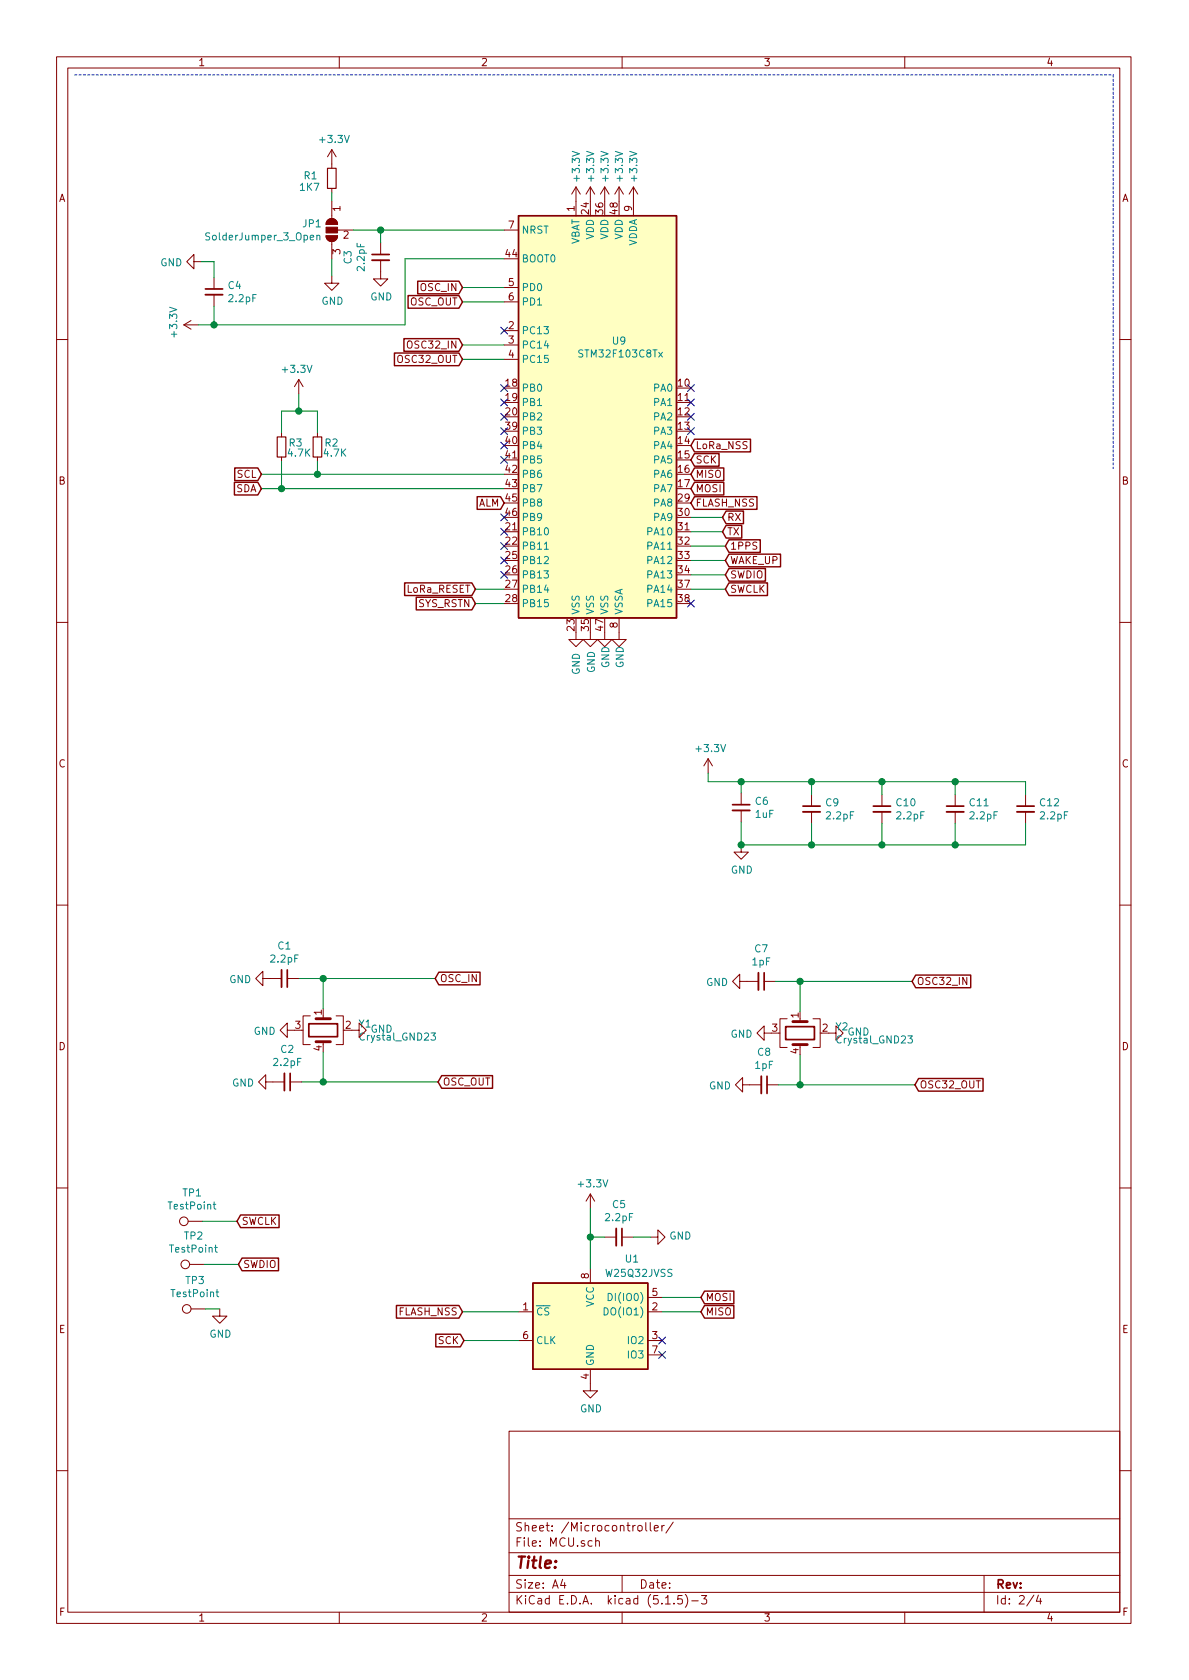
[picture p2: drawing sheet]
<svg xmlns="http://www.w3.org/2000/svg" width="210mm" height="297mm" viewBox="0 0 210 297" stroke-linecap="round" stroke-linejoin="round" font-family="sans-serif">
<g fill="none" stroke="#840000" stroke-width=".18">
<path d="M10 10h190v277h-190zM12 12h186v273.1h-186zM60 10v2M110 10v2M160 10v2M58 38.9a1.03 1.03 0 0 1 1.1-.2 1.03 1.03 0 0 1 .6 1h-2v-.4zM58.7 26.5v3.3M58.7 33.3v.8M58.7 35.6v3M58.7 26.5l-.8 1.2M58.7 26.5l.7 1.2M101.9 33.1l-.8 1.2"/>
<path d="M101.9 33.1v5M101.9 33.1l.7 1.2M104.4 33.1v2.5M104.4 33.1l-.8 1.2M104.4 33.1l.8 1.2M106.9 33.1l-.7 1.2M106.9 33.1v2.5M106.9 33.1l.8 1.2M109.5 33.1l-.8 1.2M109.5 33.1v2.5M109.5 33.1l.7 1.2M112 33.1l-.7 1.2"/>
<path d="M112 33.1v5M112 33.1l.8 1.2M32.5 57.4l1.3 .8M32.5 57.4h2.6M33.8 56.7l-1.3 .7M34.3 46.3v-1.3l-1.3 1.3 1.3 1.2v-1.2h1.3M37.8 49.1v2M37.8 52.1v2M57.7 41.7h2a1.02 1.02 0 0 1-1 1 1.02 1.02 0 0 1-1-1zM58.7 48.8v1.3h1.2l-1.2 1.2-1.3-1.2h1.3M58.7 42.7v3.1M59.7 40.7h2.8"/>
<path d="M67.3 46v3.3h1.3l-1.3 1.3-1.3-1.3h1.3M67.3 43v2M89.2 40.7h2.5M89.2 58.5h2.5M89.2 50.8h2.5M89.2 53.4h2.5M10 60h2M49.8 76.5v.8M52.8 67.1l.8 1.3M52.8 67.1v2.5M52.8 67.1l-.7 1.3M56.1 76.5v.8"/>
<path d="M89.2 61h2.5M89.2 63.5h2.5M198 60h2M49.8 80.8v.8M56.1 80.8v.8M10 110h2M101.9 111.8v1.3h1.2l-1.2 1.2-1.3-1.2h1.3M104.4 111.8v1.3h1.3l-1.3 1.2-1.3-1.2h1.3M106.9 111.8v1.3h1.3l-1.3 1.2-1.2-1.2h1.2M109.5 109.3v3.8h1.2l-1.2 1.2-1.3-1.2h1.3M198 110h2M125.2 134.1l-.7 1.3"/>
<path d="M125.2 134.1v2.6M125.2 134.1l.8 1.3M131.1 149.4v1.3h1.2l-1.2 1.2-1.3-1.2h1.3M131.1 140.2v2.1M131.1 143.3v2M143.5 140.5v2M143.5 143.5v2.1M156 140.5v2M156 143.5v2.1M168.9 140.5v2M168.9 143.5v2.1M181.4 140.5v2"/>
<path d="M181.4 143.5v2.1M10 160h2M46.5 173v-1.3l-1.3 1.3 1.3 1.3v-1.3h3.3M50.8 173h2M54.9 179.6h-1.3v5.1h1.3M57.1 179.6v.5M59.4 179.6h1.3v5.1h-1.3M130.8 173.5v-1.3l-1.3 1.3 1.3 1.3v-1.3h3.3M135.1 173.5h2.1M198 160h2M47 191.3v-1.3l-1.3 1.3 1.3 1.3v-1.3h3.3M50.8 182.2v-1.3l-1.3 1.3 1.3 1.2v-1.2h1.3"/>
<path d="M51.3 191.3h2M57.1 184.2v.5M62.2 182.2h1.3v-1.3l1.3 1.3-1.3 1.2v-1.2M131.3 191.8v-1.3l-1.3 1.3 1.3 1.3v-1.3h3.3M135.1 182.7v-1.3l-1.2 1.3 1.2 1.2v-1.2h1.3M135.6 191.8h2.1M139.2 180.1h-1.3v5.1h1.3M141.5 180.1v.5M141.5 184.7v.5M143.8 180.1h1.2v5.1h-1.2M146.6 182.7h1.2v-1.3l1.3 1.3-1.3 1.2v-1.2M10 210h2"/>
<path d="M33.3 215.9h2.5M104.4 211.1v2.6M104.4 211.1l-.8 1.3M104.4 211.1l.8 1.3M106.9 218.7h2.1M110 218.7h2M115.1 218.7h1.2v-1.2l1.3 1.2-1.3 1.3v-1.3M198 210h2M33.5 223.6h2.6M33.8 231.4h2.5M38.9 231.4v1.3h1.2l-1.2 1.3-1.3-1.3h1.3M91.7 231.9h2.5"/>
<path d="M91.7 237h2.5M104.4 224.3v2.6M114.6 231.9h2.5M114.6 237h2.5M114.6 229.4h2.5M114.6 239.6h2.5M90 253h108v32.1h-108zM104.4 242.1v3.8h1.3l-1.3 1.3-1.3-1.3h1.3M10 260h2M90 278.5h108M90 274.5h108M90 268.5h108"/>
<path d="M99.5 279.2l-.4 1.1h1M99.8 279.8v1M105.3 272.5h.1a.37 .37 0 0 1 .6 .1v.8M105.3 271.9v1.5M110 278.5v3M112.8 269.8l.3-.1 .4 .1v.8l-.2 .1-.5-.1zM114.2 269.2v1.3l.2 .2M115 269.2v1.3l.2 .2M115.7 270.2l.7-.1-.1-.3-.4-.1-.2 .2 .1 .7h.5M117 269.7v1M117.5 269.7l-.5 .3M119 269.1l-1.2 2"/>
<path d="M174 278.5v6.6M198 260h2M60 285.1v1.9M90 281.5h108M110 285.1v1.9M117.7 283.6h.8M119.2 283.5v.1M120.6 282.1h-.7l-.1 .7 .2-.1h.5l.2 .3-.1 .5-.2 .1-.6-.1M121.2 281.9a1.71 1.71 0 0 1 0 2.3M122.3 283h1.2M124.1 282.1h.9l-.5 .6 .4 .1v.7l-.2 .1-.6-.1M160 285.1v1.9"/>
<path d="M182.8 282l-1.2 2M183.6 282l-.3 1.1h.9M184 282.6v1"/>
<circle cx="32.5" cy="215.9" r=".76"/>
<circle cx="32.8" cy="223.6" r=".76"/>
<circle cx="33" cy="231.4" r=".76"/>
</g>
<g fill="#840000" stroke="#840000" stroke-width=".18">
<path d="M58 38.9a1.03 1.03 0 0 1 1.1-.2 1.03 1.03 0 0 1 .6 1h-2v-.4z"/>
<path d="M57.7 41.7h2a1.02 1.02 0 0 1-1 1 1.02 1.02 0 0 1-1-1z"/>
<path d="M57.7 40.2h2v1h-2z"/>
</g>
<g fill="none" stroke="#008484" stroke-width=".18">
<path d="M56 41.7l.2-.1h.3l.1 .8M56 41.6v.8M96.3 97.1h.7M76.2 182.6h.8l-.4 .5 .3 .1 .1 .5-.2 .2-.6-.1M160.6 183.1h.7l-.4 .5 .4 .2v.4l-.2 .2-.5-.1M37.7 212.9h.5M37.9 212.5v1.1l.3 .2M37.9 220.6h.5M38.1 220.1v1.1l.3 .2M38.2 228.4h.5M38.4 228v1.1l.3 .2M106.8 231.2a.64 .64 0 0 1 .7 .7 .64 .64 0 0 1-.7 .6z"/>
<path d="M107.5 228.7a.64 .64 0 0 1 .8 .6 .64 .64 0 0 1-.8 .7z"/>
</g>
<path d="M36.3 52.1h3.1M65.8 46h3M129.5 143.3h3.1M142 143.5h3M154.4 143.5h3.1M167.4 143.5h3M179.8 143.5h3.1M49.8 171.5v3M134.1 172v3M50.3 189.8v3M134.6 190.3v3M109 217.2v3.1" fill="none" stroke="#840000" stroke-width=".33"/>
<g fill="none" stroke="#840000" stroke-width=".3">
<path d="M36.3 51.1h3.1M65.8 45h3M129.5 142.3h3.1M142 142.5h3M154.4 142.5h3.1M167.4 142.5h3M179.8 142.5h3.1M50.8 171.5v3M135.1 172v3M51.3 189.8v3M54.6 181h5.1v2.3h-5.1zM135.6 190.3v3"/>
<path d="M138.9 181.5h5.1v2.3h-5.1zM110 217.2v3.1"/>
</g>
<g fill="#ffffc2" stroke="#ffffc2" stroke-width=".18">
<path d="M94.2 226.9h20.4v15.2h-20.4z"/>
<path d="M91.7 38.1h27.9v71.2h-27.9z"/>
</g>
<g fill="none" stroke="#840000" stroke-width=".25">
<path d="M91.7 38.1h27.9v71.2h-27.9zM71.4 59.9h9.8l.6 1.1-.6 1.1h-9.8zM72.2 52.3h9l.6 1.1-.6 1.1h-9zM73.9 49.7h7.3l.6 1.1-.6 1.2h-7.3zM69.7 62.4h11.5l.6 1.1-.6 1.2h-11.5zM122.8 77.7h9.9v2.2h-9.9l-.6-1.1zM41.5 85.3h4.1l.6 1.1-.6 1.1h-4.1zM41.5 82.7h4.1l.6 1.2-.6 1.1h-4.1zM84.4 87.8h4.1l.7 1.1-.7 1.2h-4.1zM122.8 87.8h11.1v2.3h-11.1l-.6-1.2zM122.8 85.3h5.2v2.2h-5.2l-.6-1.1zM122.8 82.7h5.2v2.3h-5.2l-.6-1.1z"/>
<path d="M122.8 80.2h4.4v2.2h-4.4l-.6-1.1zM128.4 92.9h2.8v2.2h-2.8l-.6-1.1zM128.4 90.4h3.1v2.2h-3.1l-.6-1.1zM128.9 95.4h5.5v2.3h-5.5l-.6-1.1zM128.9 98h9.1v2.2h-9.1l-.6-1.1zM71.6 103.1h11.8l.7 1.1-.7 1.1h-11.8zM73.6 105.6h9.8l.7 1.1-.7 1.1h-9.8zM128.9 103.1h6.8v2.2h-6.8l-.6-1.1zM128.9 100.5h6.5v2.3h-6.5l-.6-1.2zM77.6 171.9h7.3v2.2h-7.3l-.6-1.1zM161.9 172.4h9.8v2.2h-9.8l-.6-1.1zM78.1 190.2h9v2.2h-9l-.6-1.1z"/>
<path d="M162.4 190.7h11.4v2.2h-11.4l-.6-1.1zM42.5 214.8h6.9v2.3h-6.9l-.6-1.2zM42.8 222.4h6.5v2.3h-6.5l-.6-1.1zM70.1 230.8h11.1l.6 1.1-.6 1.2h-11.1zM77.1 235.9h4.3l.6 1.1-.6 1.1h-4.3zM94.2 226.9h20.4v15.2h-20.4zM124.6 230.8h5.2v2.3h-5.2l-.6-1.2zM124.6 228.3h5.2v2.2h-5.2l-.6-1.1z"/>
</g>
<path d="M57.9 29.8h1.5v3.5h-1.5zM49 77.3h1.5v3.5h-1.5zM55.4 77.3h1.5v3.5h-1.5z" fill="none" stroke="#840000" stroke-width=".2"/>
<path d="M55.9 180.1h2.5M55.9 184.2h2.5M140.2 180.6h2.5M140.2 184.7h2.5" fill="none" stroke="#840000" stroke-width=".51"/>
<path d="M13.2 13.2h183.6M196.8 13.2v69.6" fill="none" stroke="#0000c2" stroke-width=".18" stroke-dasharray=".4 .4"/>
<g fill="none" stroke="#008400" stroke-width=".18">
<path d="M58.7 34.1v1.5M35.6 46.3h2.2v2.8M37.8 54.1v3.3M58.7 45.8v3M62.5 40.7h26.7M67.3 40.7v2.3M81.8 50.8h7.4M81.8 53.4h7.4M89.2 45.8h-17.6v11.6h-36.5M49.8 76.5v-3.8h6.3v3.8M52.8 69.6v3.1M81.8 63.5h7.4"/>
<path d="M81.8 61h7.4M46.2 86.4h43M46.2 83.9h43M49.8 81.6v4.8M56.1 81.6v2.3M122.2 99.1h6.1M122.2 96.6h6.1M122.2 91.5h5.6M122.2 94h5.6M84.1 104.2h5.1M84.1 106.7h5.1M122.2 104.2h6.1"/>
<path d="M122.2 101.6h6.1M125.2 136.7v1.5h56.2v2.3M131.1 138.2v2M143.5 138.2v2.3M156 138.2v2.3M168.9 138.2v2.3M131.1 145.3v4.1h50.3v-3.8M143.5 145.6v3.8M156 145.6v3.8M168.9 145.6v3.8M52.8 173h24.2M57.1 173v5.3"/>
<path d="M137.2 173.5h24.1M141.5 173.5v5.4M53.3 191.3h24.2M57.1 186v5.3M137.7 191.8h24.1M141.5 186.5v5.3M35.8 215.9h6.1M104.4 218.7h2.5M104.4 213.7v10.6M112 218.7h3.1M36.1 223.6h6.1M36.3 231.4h2.6"/>
<path d="M81.8 231.9h9.9M82 237h9.7M117.1 231.9h6.9M117.1 229.4h6.9"/>
</g>
<g fill="#008400" stroke="#008400" stroke-width=".25">
<circle cx="37.8" cy="57.4" r=".51"/>
<circle cx="56.1" cy="83.9" r=".51"/>
<circle cx="52.8" cy="72.7" r=".51"/>
<circle cx="67.3" cy="40.7" r=".51"/>
<circle cx="49.8" cy="86.4" r=".51"/>
<circle cx="57.2" cy="173" r=".51"/>
<circle cx="143.5" cy="138.2" r=".51"/>
<circle cx="131.1" cy="149.4" r=".51"/>
<circle cx="141.5" cy="191.8" r=".51"/>
<circle cx="143.5" cy="149.4" r=".51"/>
<circle cx="131.1" cy="138.2" r=".51"/>
<circle cx="141.5" cy="173.5" r=".51"/>
<circle cx="168.9" cy="138.2" r=".51"/>
<circle cx="168.9" cy="149.4" r=".51"/>
<circle cx="104.4" cy="218.7" r=".51"/>
<circle cx="156" cy="138.2" r=".51"/>
<circle cx="57.2" cy="191.3" r=".51"/>
<circle cx="156" cy="149.4" r=".51"/>
</g>
<g fill="none" stroke="#000084" stroke-width=".18">
<path d="M88.5 57.8l1.3 1.3M89.8 57.8l-1.3 1.3M88.5 78.2l1.3 1.2M88.5 75.6l1.3 1.2M88.5 73.1l1.3 1.2M88.5 70.5l1.3 1.3M88.5 68l1.3 1.2M89.8 78.2l-1.3 1.2M89.8 75.6l-1.3 1.2M89.8 73.1l-1.3 1.2M89.8 70.5l-1.3 1.3M89.8 68l-1.3 1.2"/>
<path d="M121.6 75.6l1.2 1.2M121.6 73.1l1.2 1.2M121.6 70.5l1.2 1.3M121.6 68l1.2 1.2M122.8 75.6l-1.2 1.2M122.8 73.1l-1.2 1.2M122.8 70.5l-1.2 1.3M122.8 68l-1.2 1.2M88.5 98.5l1.3 1.2M88.5 95.9l1.3 1.3M88.5 93.4l1.3 1.2M88.5 90.9l1.3 1.2"/>
<path d="M88.5 80.7l1.3 1.2M89.8 98.5l-1.3 1.2M89.8 95.9l-1.3 1.3M89.8 93.4l-1.3 1.2M89.8 90.9l-1.3 1.2M89.8 80.7l-1.3 1.2M88.5 101l1.3 1.2M89.8 101l-1.3 1.2M121.6 106.1l1.2 1.2M122.8 106.1l-1.2 1.2M116.5 236.4l1.2 1.2M116.5 238.9l1.2 1.3"/>
<path d="M117.7 236.4l-1.2 1.2M117.7 238.9l-1.2 1.3"/>
</g>
<text font-size="2.8" fill="#840000" x="91" y="277.3">Title:</text>
<g font-size="2.1" fill="#840000">
<text x="91" y="273.5">File: MCU.sch</text>
<text x="91" y="270.8">Sheet: /Microcontroller/</text>
<text x="91" y="280.9">Size: A4</text>
<text x="113" y="280.9">Date:</text>
<text x="176" y="280.9">Rev:</text>
<text x="91" y="283.7">KiCad E.D.A. kicad (5.1.5)-3</text>
<text x="176" y="283.7">Id: 2/4</text>
</g>
<g font-size="1.8" fill="#840000">
<text x="35" y="11.7">1</text>
<text x="85" y="11.7">2</text>
<text x="135" y="11.7">3</text>
<text x="185" y="11.7">4</text>
<text x="10.4" y="35.7">A</text>
<text x="198.4" y="35.7">A</text>
<text x="60.2" y="37.3" transform="rotate(-90 60.2 37.3)">1</text>
<text x="89.9" y="40.4">7</text>
<text x="101.6" y="37.3" transform="rotate(-90 101.6 37.3)">1</text>
<text x="104.1" y="37.8" transform="rotate(-90 104.1 37.8)">24</text>
<text x="106.7" y="37.8" transform="rotate(-90 106.7 37.8)">36</text>
<text x="109.2" y="37.8" transform="rotate(-90 109.2 37.8)">48</text>
<text x="111.8" y="37.3" transform="rotate(-90 111.8 37.3)">9</text>
<text x="60.2" y="45" transform="rotate(-90 60.2 45)">3</text>
<text x="60.7" y="42.2">2</text>
<text x="89.5" y="45.5">44</text>
<text x="74.4" y="51.5">OSC_IN</text>
<text x="89.9" y="50.6">5</text>
<text x="89.9" y="53.1">6</text>
<text x="72.4" y="54">OSC_OUT</text>
<text x="89.9" y="58.2">2</text>
<text x="70.5" y="64.2">OSC32_OUT</text>
<text x="72.4" y="61.6">OSC32_IN</text>
<text x="89.9" y="60.7">3</text>
<text x="89.9" y="63.3">4</text>
<text x="89.5" y="68.4">18</text>
<text x="89.5" y="70.9">19</text>
<text x="119.9" y="68.4">10</text>
<text x="119.9" y="70.9">11</text>
<text x="89.5" y="73.4">20</text>
<text x="89.5" y="76">39</text>
<text x="119.9" y="73.4">12</text>
<text x="119.9" y="76">13</text>
<text x="89.5" y="78.5">40</text>
<text x="89.5" y="81.1">41</text>
<text x="89.5" y="83.6">42</text>
<text x="119.9" y="78.5">14</text>
<text x="119.9" y="81.1">15</text>
<text x="119.9" y="83.6">16</text>
<text x="123" y="82">SCK</text>
<text x="123" y="79.4">LoRa_NSS</text>
<text x="10.4" y="85.7">B</text>
<text x="41.7" y="87">SDA</text>
<text x="41.9" y="84.5">SCL</text>
<text x="84.5" y="89.6">ALM</text>
<text x="89.5" y="86.1">43</text>
<text x="89.5" y="88.7">45</text>
<text x="119.9" y="86.1">17</text>
<text x="119.9" y="88.7">29</text>
<text x="123" y="89.6">FLASH_NSS</text>
<text x="123" y="87">MOSI</text>
<text x="123" y="84.5">MISO</text>
<text x="198.4" y="85.7">B</text>
<text x="89.5" y="93.8">21</text>
<text x="89.5" y="91.2">46</text>
<text x="119.9" y="93.8">31</text>
<text x="119.9" y="91.2">30</text>
<text x="128.5" y="94.7">TX</text>
<text x="128.5" y="92.1">RX</text>
<text x="89.5" y="96.3">22</text>
<text x="89.5" y="98.8">25</text>
<text x="89.5" y="101.4">26</text>
<text x="119.9" y="96.3">32</text>
<text x="119.9" y="98.8">33</text>
<text x="119.9" y="101.4">34</text>
<text x="129.1" y="97.2">1PPS</text>
<text x="129.1" y="99.7">WAKE_UP</text>
<text x="72" y="104.8">LoRa_RESET</text>
<text x="73.9" y="107.4">SYS_RSTN</text>
<text x="89.5" y="103.9">27</text>
<text x="89.5" y="106.5">28</text>
<text x="119.9" y="103.9">37</text>
<text x="119.9" y="106.5">38</text>
<text x="129.1" y="104.8">SWCLK</text>
<text x="129.1" y="102.3">SWDIO</text>
<text x="101.6" y="111.5" transform="rotate(-90 101.6 111.5)">23</text>
<text x="104.1" y="111.5" transform="rotate(-90 104.1 111.5)">35</text>
<text x="106.7" y="111.5" transform="rotate(-90 106.7 111.5)">47</text>
<text x="109.2" y="111" transform="rotate(-90 109.2 111)">8</text>
<text x="10.4" y="135.7">C</text>
<text x="198.4" y="135.7">C</text>
<text x="77.7" y="173.6">OSC_IN</text>
<text x="56.9" y="179.5" transform="rotate(-90 56.9 179.5)">1</text>
<text x="141.2" y="180" transform="rotate(-90 141.2 180)">1</text>
<text x="162.1" y="174.2">OSC32_IN</text>
<text x="10.4" y="185.7">D</text>
<text x="52.2" y="181.9">3</text>
<text x="56.9" y="185.8" transform="rotate(-90 56.9 185.8)">4</text>
<text x="61.1" y="181.9">2</text>
<text x="136.6" y="182.4">3</text>
<text x="145.4" y="182.4">2</text>
<text x="198.4" y="185.7">D</text>
<text x="78.3" y="191.9">OSC_OUT</text>
<text x="141.2" y="186.3" transform="rotate(-90 141.2 186.3)">4</text>
<text x="162.6" y="192.4">OSC32_OUT</text>
<text x="42.7" y="216.6">SWCLK</text>
<text x="43" y="224.2">SWDIO</text>
<text x="104.1" y="226.1" transform="rotate(-90 104.1 226.1)">8</text>
<text x="70.5" y="232.6">FLASH_NSS</text>
<text x="92.5" y="231.7">1</text>
<text x="115.3" y="231.7">2</text>
<text x="115.3" y="229.1">5</text>
<text x="124.7" y="232.6">MISO</text>
<text x="124.7" y="230">MOSI</text>
<text x="10.4" y="235.7">E</text>
<text x="77.5" y="237.7">SCK</text>
<text x="92.5" y="236.8">6</text>
<text x="115.3" y="236.8">3</text>
<text x="115.3" y="239.3">7</text>
<text x="198.4" y="235.7">E</text>
<text x="104.1" y="243.9" transform="rotate(-90 104.1 243.9)">4</text>
<text x="10.5" y="285.7">F</text>
<text x="35" y="286.7">1</text>
<text x="85" y="286.7">2</text>
<text x="135" y="286.7">3</text>
<text x="185" y="286.7">4</text>
<text x="198.5" y="285.7">F</text>
</g>
<g font-size="1.8" fill="#008484">
<text x="56.7" y="25.3">+3.3V</text>
<text x="53.1" y="33.7">1K7</text>
<text x="53.8" y="31.7">R1</text>
<text x="102.5" y="31.8" transform="rotate(-90 102.5 31.8)">+3.3V</text>
<text x="105.1" y="31.8" transform="rotate(-90 105.1 31.8)">+3.3V</text>
<text x="107.6" y="31.8" transform="rotate(-90 107.6 31.8)">+3.3V</text>
<text x="110.2" y="31.8" transform="rotate(-90 110.2 31.8)">+3.3V</text>
<text x="112.7" y="31.8" transform="rotate(-90 112.7 31.8)">+3.3V</text>
<text x="53.6" y="40.2">JP1</text>
<text x="92.2" y="41.3">NRST</text>
<text x="28.3" y="47.1">GND</text>
<text x="36.8" y="42.5">SolderJumper_3_Open</text>
<text x="62.2" y="46.6" transform="rotate(-90 62.2 46.6)">C3</text>
<text x="64.5" y="47.8" transform="rotate(-90 64.5 47.8)">2.2pF</text>
<text x="92.2" y="46.4">BOOT0</text>
<text x="102.5" y="43.5" transform="rotate(-90 102.5 43.5)">VBAT</text>
<text x="105" y="42.4" transform="rotate(-90 105 42.4)">VDD</text>
<text x="107.6" y="42.4" transform="rotate(-90 107.6 42.4)">VDD</text>
<text x="110.1" y="42.4" transform="rotate(-90 110.1 42.4)">VDD</text>
<text x="112.6" y="43.6" transform="rotate(-90 112.6 43.6)">VDDA</text>
<text x="40.4" y="51.1">C4</text>
<text x="40.6" y="53.4">2.2pF</text>
<text x="56.8" y="53.9">GND</text>
<text x="65.5" y="53.1">GND</text>
<text x="92.2" y="51.5">PD0</text>
<text x="31.3" y="59.4" transform="rotate(-90 31.3 59.4)">+3.3V</text>
<text x="92.2" y="59.1">PC13</text>
<text x="92.2" y="54">PD1</text>
<text x="50.1" y="65.9">+3.3V</text>
<text x="92.2" y="61.6">PC14</text>
<text x="92.2" y="64.2">PC15</text>
<text x="102.7" y="63.2">STM32F103C8Tx</text>
<text x="108.4" y="60.9">U9</text>
<text x="92.2" y="69.3">PB0</text>
<text x="92.2" y="71.8">PB1</text>
<text x="115.7" y="69.3">PA0</text>
<text x="115.7" y="71.8">PA1</text>
<text x="92.2" y="74.3">PB2</text>
<text x="92.2" y="76.9">PB3</text>
<text x="115.7" y="74.3">PA2</text>
<text x="115.7" y="76.9">PA3</text>
<text x="51" y="80.7">4.7K</text>
<text x="51.2" y="79">R3</text>
<text x="57.4" y="80.7">4.7K</text>
<text x="57.5" y="79">R2</text>
<text x="92.2" y="79.4">PB4</text>
<text x="92.2" y="82">PB5</text>
<text x="115.7" y="79.4">PA4</text>
<text x="115.7" y="82">PA5</text>
<text x="92.2" y="84.5">PB6</text>
<text x="92.2" y="87">PB7</text>
<text x="92.2" y="89.6">PB8</text>
<text x="115.7" y="84.5">PA6</text>
<text x="115.7" y="87">PA7</text>
<text x="115.7" y="89.6">PA8</text>
<text x="92.2" y="94.7">PB10</text>
<text x="92.2" y="92.1">PB9</text>
<text x="114.7" y="94.7">PA10</text>
<text x="115.7" y="92.1">PA9</text>
<text x="92.2" y="97.2">PB11</text>
<text x="92.2" y="99.7">PB12</text>
<text x="114.7" y="97.2">PA11</text>
<text x="114.7" y="99.7">PA12</text>
<text x="92.2" y="102.3">PB13</text>
<text x="92.2" y="104.8">PB14</text>
<text x="92.2" y="107.4">PB15</text>
<text x="114.7" y="102.3">PA13</text>
<text x="114.7" y="104.8">PA14</text>
<text x="114.7" y="107.4">PA15</text>
<text x="102.5" y="108.7" transform="rotate(-90 102.5 108.7)">VSS</text>
<text x="105" y="108.7" transform="rotate(-90 105 108.7)">VSS</text>
<text x="107.6" y="108.7" transform="rotate(-90 107.6 108.7)">VSS</text>
<text x="110.1" y="108.7" transform="rotate(-90 110.1 108.7)">VSSA</text>
<text x="102.5" y="119.3" transform="rotate(-90 102.5 119.3)">GND</text>
<text x="105.2" y="119" transform="rotate(-90 105.2 119)">GND</text>
<text x="107.7" y="118.1" transform="rotate(-90 107.7 118.1)">GND</text>
<text x="110.3" y="118.1" transform="rotate(-90 110.3 118.1)">GND</text>
<text x="123.3" y="133">+3.3V</text>
<text x="133.6" y="142.3">C6</text>
<text x="146" y="142.6">C9</text>
<text x="158.6" y="142.6">C10</text>
<text x="171.5" y="142.6">C11</text>
<text x="184" y="142.6">C12</text>
<text x="133.6" y="144.6">1uF</text>
<text x="146.2" y="144.9">2.2pF</text>
<text x="158.7" y="144.9">2.2pF</text>
<text x="171.6" y="144.9">2.2pF</text>
<text x="184.1" y="144.9">2.2pF</text>
<text x="129.2" y="154.5">GND</text>
<text x="49.2" y="167.9">C1</text>
<text x="40.5" y="173.8">GND</text>
<text x="48" y="170.2">2.2pF</text>
<text x="133" y="170.7">1pF</text>
<text x="133.5" y="168.4">C7</text>
<text x="124.9" y="174.3">GND</text>
<text x="44.9" y="183">GND</text>
<text x="63.5" y="181.7">Y1</text>
<text x="63.9" y="184">Crystal_GND23</text>
<text x="65.5" y="182.6">GND</text>
<text x="129.2" y="183.5">GND</text>
<text x="147.8" y="182.2">Y2</text>
<text x="148.2" y="184.5">Crystal_GND23</text>
<text x="149.9" y="183.1">GND</text>
<text x="48.5" y="188.5">2.2pF</text>
<text x="49.7" y="186.2">C2</text>
<text x="133.6" y="189">1pF</text>
<text x="134" y="186.7">C8</text>
<text x="41" y="192.1">GND</text>
<text x="125.4" y="192.6">GND</text>
<text x="102.4" y="209.9">+3.3V</text>
<text x="29.9" y="213.9">TestPoint</text>
<text x="32.4" y="211.5">TP1</text>
<text x="107.2" y="215.9">2.2pF</text>
<text x="108.4" y="213.6">C5</text>
<text x="30.2" y="221.5">TestPoint</text>
<text x="32.6" y="219.2">TP2</text>
<text x="118.4" y="219.2">GND</text>
<text x="32.9" y="227">TP3</text>
<text x="107.3" y="225.8">W25Q32JVSS</text>
<text x="110.6" y="223.2">U1</text>
<text x="30.5" y="229.3">TestPoint</text>
<text x="94.7" y="232.6">CS</text>
<text x="105" y="231.1" transform="rotate(-90 105 231.1)">VCC</text>
<text x="107.4" y="232.6">DO(IO1)</text>
<text x="108.3" y="230">DI(IO0)</text>
<text x="37" y="236.5">GND</text>
<text x="94.7" y="237.7">CLK</text>
<text x="111.2" y="237.7">IO2</text>
<text x="105" y="241.6" transform="rotate(-90 105 241.6)">GND</text>
<text x="111.2" y="240.2">IO3</text>
<text x="102.6" y="249.7">GND</text>
</g>
</svg>
